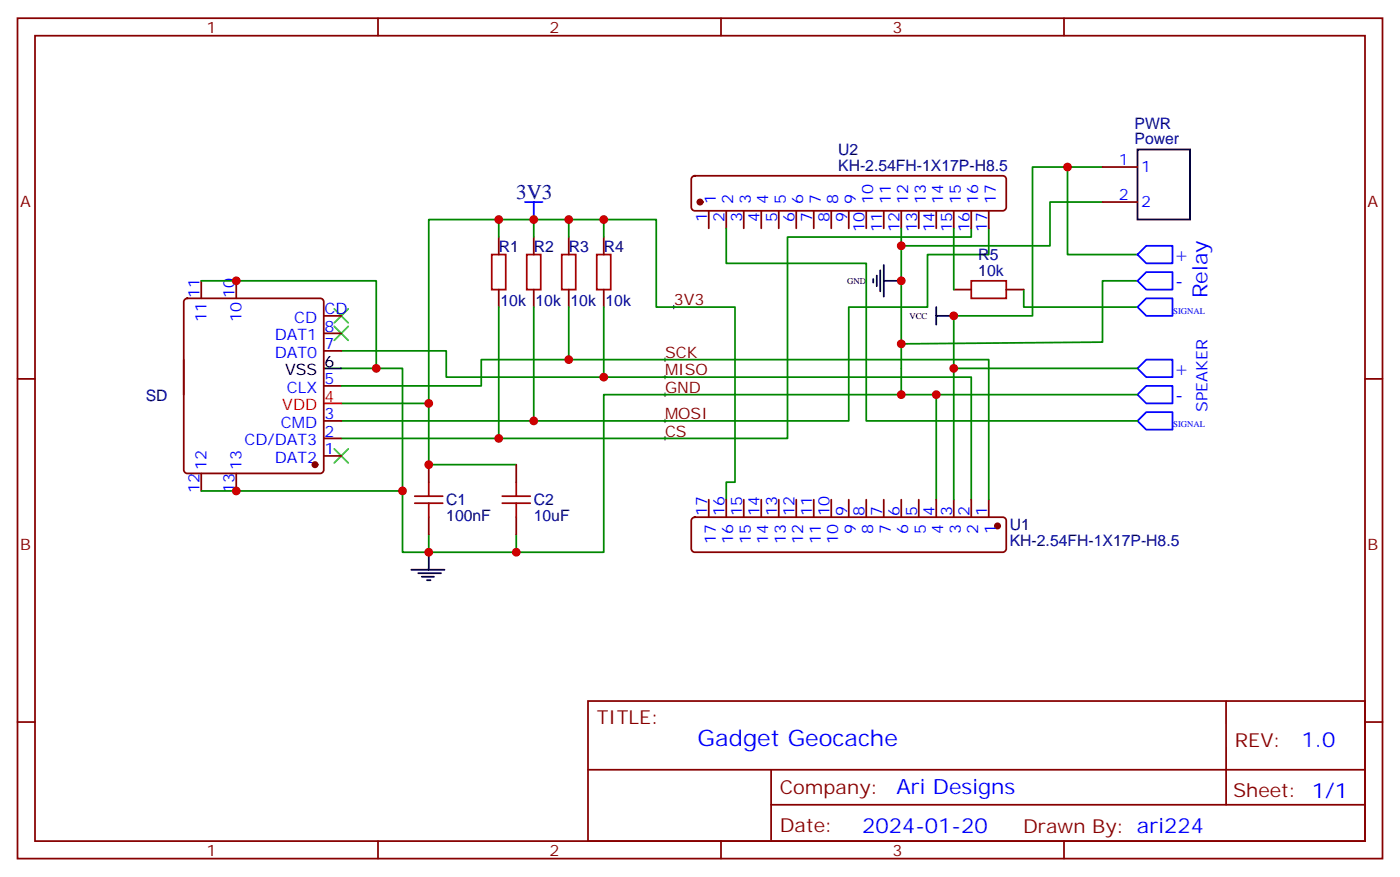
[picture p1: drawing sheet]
<svg xmlns="http://www.w3.org/2000/svg" width="282mm" height="177mm" viewBox="0 0 282 177" stroke-linecap="round" stroke-linejoin="round" font-family="sans-serif">
<g fill="none" stroke="#870000" stroke-width=".35">
<path d="M3.5 3.7h275.2v169.3h-275.2zM7.1 7.2h268.1v162.3h-268.1zM76.2 3.7v3.5M145.3 3.7v3.5M214.5 3.7v3.5M139.6 35.6l.5-.2h62a.71 .71 0 0 1 .7 .7v5.7a.76 .76 0 0 1-.7 .7h-62a.76 .76 0 0 1-.8-.7v-5.7zM222.2 33.7h7.1M40.6 56.6v3.5M47.6 56.6v3.5M100.5 47.8v3.5M100.5 58.3v3.6M107.6 47.8v3.5"/>
<path d="M107.6 58.3v3.6M114.7 47.8v3.5M114.7 58.3v3.6M121.7 47.8v3.5M121.7 58.3v3.6M142.9 42.5v3.5M146.4 42.5v3.5M149.9 42.5v3.5M153.5 42.5v3.5M157 42.5v3.5M160.5 42.5v3.5M164 42.5v3.5"/>
<path d="M167.6 42.5v3.5M171.1 42.5v3.5M174.6 42.5v3.5M178.2 42.5v3.5M181.7 42.5v3.5M185.2 42.5v3.5M188.7 42.5v3.5M192.3 42.5v3.5M192.3 58.3h3.5M195.8 42.5v3.5M199.3 42.5v3.5M202.8 58.3h3.6"/>
<path d="M222.2 40.7h7.1M3.5 76.3h3.6M37.3 60.3l.4-.2h26.9a.71 .71 0 0 1 .7 .7v33.9a.76 .76 0 0 1-.7 .7h-26.9a.76 .76 0 0 1-.7-.7v-33.9zM65.3 63.6h3.5M65.3 67.2h3.5M65.3 70.7h3.5M65.3 77.8h3.5M275.2 76.3h3.5M40.6 95.4v3.5M47.6 95.4v3.5M65.3 84.8h3.5M65.3 88.3h3.5"/>
<path d="M65.3 91.9h3.5M86.4 93.6v3.6M104.1 93.6v3.6M86.4 104.2v3.5M104.1 104.2v3.5M139.6 104.4l.5-.2h62a.71 .71 0 0 1 .7 .7v5.7a.76 .76 0 0 1-.7 .7h-62a.76 .76 0 0 1-.8-.7v-5.7zM142.9 100.7v3.5M146.4 100.7v3.5M149.9 100.7v3.5M153.5 100.7v3.5M157 100.7v3.5M160.5 100.7v3.5"/>
<path d="M164 100.7v3.5M167.6 100.7v3.5M171.1 100.7v3.5M174.6 100.7v3.5M178.2 100.7v3.5M181.7 100.7v3.5M185.2 100.7v3.5M188.7 100.7v3.5M192.3 100.7v3.5M195.8 100.7v3.5M199.3 100.7v3.5M3.5 145.5h3.6"/>
<path d="M118.5 141.3h156.7v28.2h-156.7zM118.6 155.1h156.4M155.4 155.1v14.1M247.2 141.3v20.9M275.2 145.5h3.5M76.2 169.5v3.5M145.3 169.5v3.5M155.4 162.2h119.6M214.5 169.5v3.5"/>
</g>
<g fill="none" stroke="#008700" stroke-width=".35">
<path d="M215.2 33.7v17.6h14.1M222.2 33.7h-14.1v29.9h-15.8v37.1M40.6 56.6h35.2v17.6M100.5 44.2h-14.1v37.1h-17.6M100.5 47.8v-3.6h21.2v3.6M107.6 44.2v3.6M114.7 44.2v3.6M121.7 44.2h10.6v17.7h15.9v35.3h-1.8v3.5M146.4 46v7.1h28.2v31.7h54.7M181.7 46v33.5M192.3 46v12.3M195.8 46v1.8h-37.1v40.5h-89.9"/>
<path d="M199.3 46v5.3h-12.3v10.6h-15.9v22.9h-102.3M206.4 58.3v3.6h22.9M222.2 40.7h-10.5v8.8h-30M229.3 56.6h-7.1v12.3l-40.5 .4M37 72.5v7M68.8 74.2h12.3v37.1h5.3M68.8 70.7h21.2v5.3h105.8v24.7M68.8 77.8h28.2v-5.3h102.3v28.2M100.5 61.9v26.4M107.6 61.9v22.9M114.7 61.9v10.6M121.7 61.9v14.1"/>
<path d="M188.7 79.5h40.6M192.3 74.2h37M40.6 98.9h40.5M86.4 81.3v12.3h17.7M86.4 111.3h17.7M86.4 107.7v3.6M188.7 100.7v-21.2h-67v31.8h-17.6v-3.6"/>
</g>
<path d="M133.7 79.5h.7M133.7 76h.7M133.7 72.5h.7M134.1 72.1v.7M134.1 75.6v.7M134.1 79.2v.7M135.5 61.9h.7M135.8 61.5v.7M133.7 84.8h.7M133.7 88.3h.7M134.1 84.5v.7M134.1 88v.7" fill="none" stroke="#000" stroke-width=".2"/>
<g fill="none" stroke="#a10000" stroke-width=".35">
<path d="M99.1 51.3h2.9v7h-2.9zM106.2 51.3h2.8v7h-2.8zM113.2 51.3h2.9v7h-2.9zM120.3 51.3h2.8v7h-2.8zM195.8 56.6h7v3.5h-7zM83.6 100h5.7M86.4 97.2v2.8M101.2 100h5.7M104.1 97.2v2.8M83.6 101.4h5.7M86.4 101.4v2.8M101.2 101.4h5.7"/>
<path d="M104.1 101.4v2.8"/>
</g>
<path d="M105.8 40.7h3.6M107.6 40.7v3.5M229.3 51.3l1.8-1.8h5.3v3.6h-5.3zM229.3 56.6l1.8-1.8h5.3v3.5h-5.3zM229.3 61.9l1.8-1.8h5.3v3.5h-5.3zM229.3 79.5l1.8-1.7h5.3v3.5h-5.3zM229.3 74.2l1.8-1.7h5.3v3.5h-5.3zM229.3 84.8l1.8-1.8h5.3v3.6h-5.3z" fill="none" stroke="#00f" stroke-width=".35"/>
<g fill="none" stroke="#000" stroke-width=".35">
<path d="M229.3 30.1h10.6v14.1h-10.6zM176 56.2v.7M176.7 55.5v2.1M177.4 54.5v4.2M178.2 56.6h3.5M178.2 53.4v6.4M65.3 74.2h3.5M188.7 63.6h3.6M188.7 61.9v3.5M82.9 114.8h6.7M84.3 115.5h4.6M85 116.2h2.5"/>
<path d="M86.1 116.9h.7M86.4 111.3v3.5"/>
</g>
<g fill="#870000" stroke="#870000" stroke-width=".35">
<circle cx="201.1" cy="106" r=".53"/>
<circle cx="141.1" cy="40.7" r=".53"/>
<circle cx="63.5" cy="93.6" r=".53"/>
</g>
<path d="M67.4 62.2l2.8 2.9M67.4 65.8l2.8 2.8M70.2 62.2l-2.8 2.9M70.2 65.8l-2.8 2.8M67.4 90.5l2.8 2.8M70.2 90.5l-2.8 2.8" fill="none" stroke="#3c3" stroke-width=".35"/>
<path d="M65.3 81.3h3.5" fill="none" stroke="#f00" stroke-width=".35"/>
<g fill="#c00">
<circle cx="100.5" cy="44.2" r=".88"/>
<circle cx="86.4" cy="111.3" r=".88"/>
<circle cx="104.1" cy="111.3" r=".88"/>
<circle cx="121.7" cy="44.2" r=".88"/>
<circle cx="114.7" cy="44.2" r=".88"/>
<circle cx="107.6" cy="44.2" r=".88"/>
<circle cx="121.7" cy="76" r=".88"/>
<circle cx="86.4" cy="93.6" r=".88"/>
<circle cx="114.7" cy="72.5" r=".88"/>
<circle cx="86.4" cy="81.3" r=".88"/>
<circle cx="107.6" cy="84.8" r=".88"/>
<circle cx="181.7" cy="56.6" r=".88"/>
<circle cx="192.3" cy="63.6" r=".88"/>
<circle cx="181.7" cy="49.5" r=".88"/>
<circle cx="181.7" cy="79.5" r=".88"/>
<circle cx="81.1" cy="98.9" r=".88"/>
<circle cx="47.6" cy="98.9" r=".88"/>
<circle cx="47.6" cy="56.6" r=".88"/>
<circle cx="215.2" cy="33.7" r=".88"/>
<circle cx="75.8" cy="74.2" r=".88"/>
<circle cx="100.5" cy="88.3" r=".88"/>
<circle cx="181.7" cy="69.3" r=".88"/>
<circle cx="192.3" cy="74.2" r=".88"/>
<circle cx="188.7" cy="79.5" r=".88"/>
</g>
<text font-size="4.6" fill="#00f" x="140.6" y="150.3">Gadget Geocache</text>
<text font-size="4.2" fill="#000080" x="104.1" y="40">3V3</text>
<g font-size="4.2" fill="#00f">
<text x="243.4" y="60.1" transform="rotate(-90 243.4 60.1)">Relay</text>
<text x="262.3" y="150.5">1.0</text>
<text x="180.7" y="160.1">Ari Designs</text>
<text x="173.8" y="167.9">2024-01-20</text>
</g>
<g font-size="3.9" fill="#00f">
<text x="237.1" y="52.6">+</text>
<text x="237.1" y="57.9">-</text>
<text x="237.1" y="75.5">+</text>
<text x="237.1" y="80.8">-</text>
</g>
<g font-size="3.9" fill="#800">
<text x="120.3" y="145.8">TITLE:</text>
<text x="248.9" y="150.5">REV:</text>
<text x="157.2" y="160">Company:</text>
<text x="248.6" y="160.7">Sheet: 1/1</text>
<text x="157.2" y="167.7">Date:</text>
<text x="206.2" y="167.8">Drawn By: ari224</text>
</g>
<g font-size="3.2" fill="#800">
<text x="41.6" y="6.7">1</text>
<text x="110.8" y="6.7">2</text>
<text x="179.9" y="6.7">3</text>
<text x="4.1" y="41.8">A</text>
<text x="275.7" y="41.8">A</text>
<text x="4.1" y="110.9">B</text>
<text x="275.7" y="110.9">B</text>
<text x="41.6" y="172.5">1</text>
<text x="110.8" y="172.5">2</text>
<text x="179.9" y="172.5">3</text>
</g>
<g font-size="3.2" fill="#000080">
<text x="228.7" y="29.1">Power</text>
<text x="228.7" y="25.9">PWR</text>
<text x="169" y="34.4">KH-2.54FH-1X17P-H8.5</text>
<text x="169" y="31.2">U2</text>
<text x="100.5" y="50.7">R1</text>
<text x="107.6" y="50.7">R2</text>
<text x="114.7" y="50.7">R3</text>
<text x="121.7" y="50.7">R4</text>
<text x="197.2" y="52.4">R5</text>
<text x="197.2" y="55.5">10k</text>
<text x="100.9" y="61.6">10k</text>
<text x="107.9" y="61.6">10k</text>
<text x="115" y="61.6">10k</text>
<text x="122.1" y="61.6">10k</text>
<text x="29.4" y="80.8">SD</text>
<text x="90" y="101.8">C1</text>
<text x="107.6" y="101.8">C2</text>
<text x="90" y="105">100nF</text>
<text x="107.6" y="105">10uF</text>
<text x="203.6" y="106.8">U1</text>
<text x="203.6" y="110">KH-2.54FH-1X17P-H8.5</text>
</g>
<g font-size="3.2" fill="#00f">
<text x="225.5" y="33.3">1</text>
<text x="230" y="34.7">1</text>
<text x="144.3" y="41.2" transform="rotate(-90 144.3 41.2)">1</text>
<text x="147.8" y="41.2" transform="rotate(-90 147.8 41.2)">2</text>
<text x="151.3" y="41.2" transform="rotate(-90 151.3 41.2)">3</text>
<text x="154.9" y="41.2" transform="rotate(-90 154.9 41.2)">4</text>
<text x="158.4" y="41.2" transform="rotate(-90 158.4 41.2)">5</text>
<text x="161.9" y="41.2" transform="rotate(-90 161.9 41.2)">6</text>
<text x="165.5" y="41.2" transform="rotate(-90 165.5 41.2)">7</text>
<text x="169" y="41.2" transform="rotate(-90 169 41.2)">8</text>
<text x="172.5" y="41.2" transform="rotate(-90 172.5 41.2)">9</text>
<text x="176" y="41.2" transform="rotate(-90 176 41.2)">10</text>
<text x="179.6" y="41.2" transform="rotate(-90 179.6 41.2)">11</text>
<text x="183.1" y="41.2" transform="rotate(-90 183.1 41.2)">12</text>
<text x="186.6" y="41.2" transform="rotate(-90 186.6 41.2)">13</text>
<text x="190.1" y="41.2" transform="rotate(-90 190.1 41.2)">14</text>
<text x="193.7" y="41.2" transform="rotate(-90 193.7 41.2)">15</text>
<text x="197.2" y="41.2" transform="rotate(-90 197.2 41.2)">16</text>
<text x="200.7" y="41.2" transform="rotate(-90 200.7 41.2)">17</text>
<text x="225.5" y="40.4">2</text>
<text x="230" y="41.8">2</text>
<text x="142.5" y="44.7" transform="rotate(-90 142.5 44.7)">1</text>
<text x="146" y="44.7" transform="rotate(-90 146 44.7)">2</text>
<text x="149.6" y="44.7" transform="rotate(-90 149.6 44.7)">3</text>
<text x="153.1" y="44.7" transform="rotate(-90 153.1 44.7)">4</text>
<text x="156.6" y="44.7" transform="rotate(-90 156.6 44.7)">5</text>
<text x="160.2" y="44.7" transform="rotate(-90 160.2 44.7)">6</text>
<text x="163.7" y="44.7" transform="rotate(-90 163.7 44.7)">7</text>
<text x="167.2" y="44.7" transform="rotate(-90 167.2 44.7)">8</text>
<text x="170.7" y="44.7" transform="rotate(-90 170.7 44.7)">9</text>
<text x="174.3" y="46.7" transform="rotate(-90 174.3 46.7)">10</text>
<text x="177.8" y="46.7" transform="rotate(-90 177.8 46.7)">11</text>
<text x="181.3" y="46.7" transform="rotate(-90 181.3 46.7)">12</text>
<text x="184.9" y="46.7" transform="rotate(-90 184.9 46.7)">13</text>
<text x="188.4" y="46.7" transform="rotate(-90 188.4 46.7)">14</text>
<text x="191.9" y="46.7" transform="rotate(-90 191.9 46.7)">15</text>
<text x="195.4" y="46.7" transform="rotate(-90 195.4 46.7)">16</text>
<text x="199" y="46.7" transform="rotate(-90 199 46.7)">17</text>
<text x="40.2" y="60.1" transform="rotate(-90 40.2 60.1)">11</text>
<text x="41.6" y="64.9" transform="rotate(-90 41.6 64.9)">11</text>
<text x="47.3" y="60.1" transform="rotate(-90 47.3 60.1)">10</text>
<text x="48.7" y="64.9" transform="rotate(-90 48.7 64.9)">10</text>
<text x="59.3" y="65.1">CD</text>
<text x="65.4" y="63.3">CD</text>
<text x="55.4" y="68.6">DAT1</text>
<text x="65.4" y="66.8">8</text>
<text x="65.4" y="70.3">7</text>
<text x="55.4" y="72.1">DAT0</text>
<text x="65.4" y="77.4">5</text>
<text x="57.8" y="79.2">CLX</text>
<text x="243.4" y="83" transform="rotate(-90 243.4 83)">SPEAKER</text>
<text x="49.3" y="89.7">CD/DAT3</text>
<text x="56.6" y="86.2">CMD</text>
<text x="65.4" y="84.5">3</text>
<text x="65.4" y="88">2</text>
<text x="41.6" y="94.7" transform="rotate(-90 41.6 94.7)">12</text>
<text x="48.7" y="94.7" transform="rotate(-90 48.7 94.7)">13</text>
<text x="55.4" y="93.3">DAT2</text>
<text x="65.4" y="91.5">1</text>
<text x="40.2" y="99.4" transform="rotate(-90 40.2 99.4)">12</text>
<text x="47.3" y="99.4" transform="rotate(-90 47.3 99.4)">13</text>
<text x="142.5" y="104" transform="rotate(-90 142.5 104)">17</text>
<text x="146" y="104" transform="rotate(-90 146 104)">16</text>
<text x="149.6" y="104" transform="rotate(-90 149.6 104)">15</text>
<text x="153.1" y="104" transform="rotate(-90 153.1 104)">14</text>
<text x="156.6" y="104" transform="rotate(-90 156.6 104)">13</text>
<text x="160.2" y="104" transform="rotate(-90 160.2 104)">12</text>
<text x="163.7" y="104" transform="rotate(-90 163.7 104)">11</text>
<text x="167.2" y="104" transform="rotate(-90 167.2 104)">10</text>
<text x="170.7" y="104" transform="rotate(-90 170.7 104)">9</text>
<text x="172.5" y="107.5" transform="rotate(-90 172.5 107.5)">9</text>
<text x="174.3" y="104" transform="rotate(-90 174.3 104)">8</text>
<text x="176" y="107.5" transform="rotate(-90 176 107.5)">8</text>
<text x="177.8" y="104" transform="rotate(-90 177.8 104)">7</text>
<text x="179.6" y="107.5" transform="rotate(-90 179.6 107.5)">7</text>
<text x="181.3" y="104" transform="rotate(-90 181.3 104)">6</text>
<text x="183.1" y="107.5" transform="rotate(-90 183.1 107.5)">6</text>
<text x="184.9" y="104" transform="rotate(-90 184.9 104)">5</text>
<text x="186.6" y="107.5" transform="rotate(-90 186.6 107.5)">5</text>
<text x="188.4" y="104" transform="rotate(-90 188.4 104)">4</text>
<text x="190.1" y="107.5" transform="rotate(-90 190.1 107.5)">4</text>
<text x="191.9" y="104" transform="rotate(-90 191.9 104)">3</text>
<text x="193.7" y="107.5" transform="rotate(-90 193.7 107.5)">3</text>
<text x="195.4" y="104" transform="rotate(-90 195.4 104)">2</text>
<text x="197.2" y="107.5" transform="rotate(-90 197.2 107.5)">2</text>
<text x="199" y="104" transform="rotate(-90 199 104)">1</text>
<text x="200.7" y="107.5" transform="rotate(-90 200.7 107.5)">1</text>
<text x="144.3" y="109.5" transform="rotate(-90 144.3 109.5)">17</text>
<text x="147.8" y="109.5" transform="rotate(-90 147.8 109.5)">16</text>
<text x="151.3" y="109.5" transform="rotate(-90 151.3 109.5)">15</text>
<text x="154.9" y="109.5" transform="rotate(-90 154.9 109.5)">14</text>
<text x="158.4" y="109.5" transform="rotate(-90 158.4 109.5)">13</text>
<text x="161.9" y="109.5" transform="rotate(-90 161.9 109.5)">12</text>
<text x="165.5" y="109.5" transform="rotate(-90 165.5 109.5)">11</text>
<text x="169" y="109.5" transform="rotate(-90 169 109.5)">10</text>
</g>
<g font-size="3.2" fill="#800000">
<text x="135.8" y="61.5">3V3</text>
<text x="134.1" y="75.6">MISO</text>
<text x="134.1" y="72.1">SCK</text>
<text x="134.1" y="79.2">GND</text>
<text x="134.1" y="84.5">MOSI</text>
<text x="134.1" y="88">CS</text>
</g>
<g font-size="3.2">
<text x="57.5" y="75.6">VSS</text>
<text x="65.4" y="73.9">6</text>
</g>
<g font-size="3.2" fill="#f00">
<text x="56.9" y="82.7">VDD</text>
<text x="65.4" y="80.9">4</text>
</g>
<g font-size="1.8">
<text x="170.8" y="57.2">GND</text>
<text x="183.3" y="64.3">VCC</text>
</g>
<g font-size="1.8" fill="#00f">
<text x="236.5" y="63.2">SIGNAL</text>
<text x="236.5" y="86.1">SIGNAL</text>
</g>
</svg>
